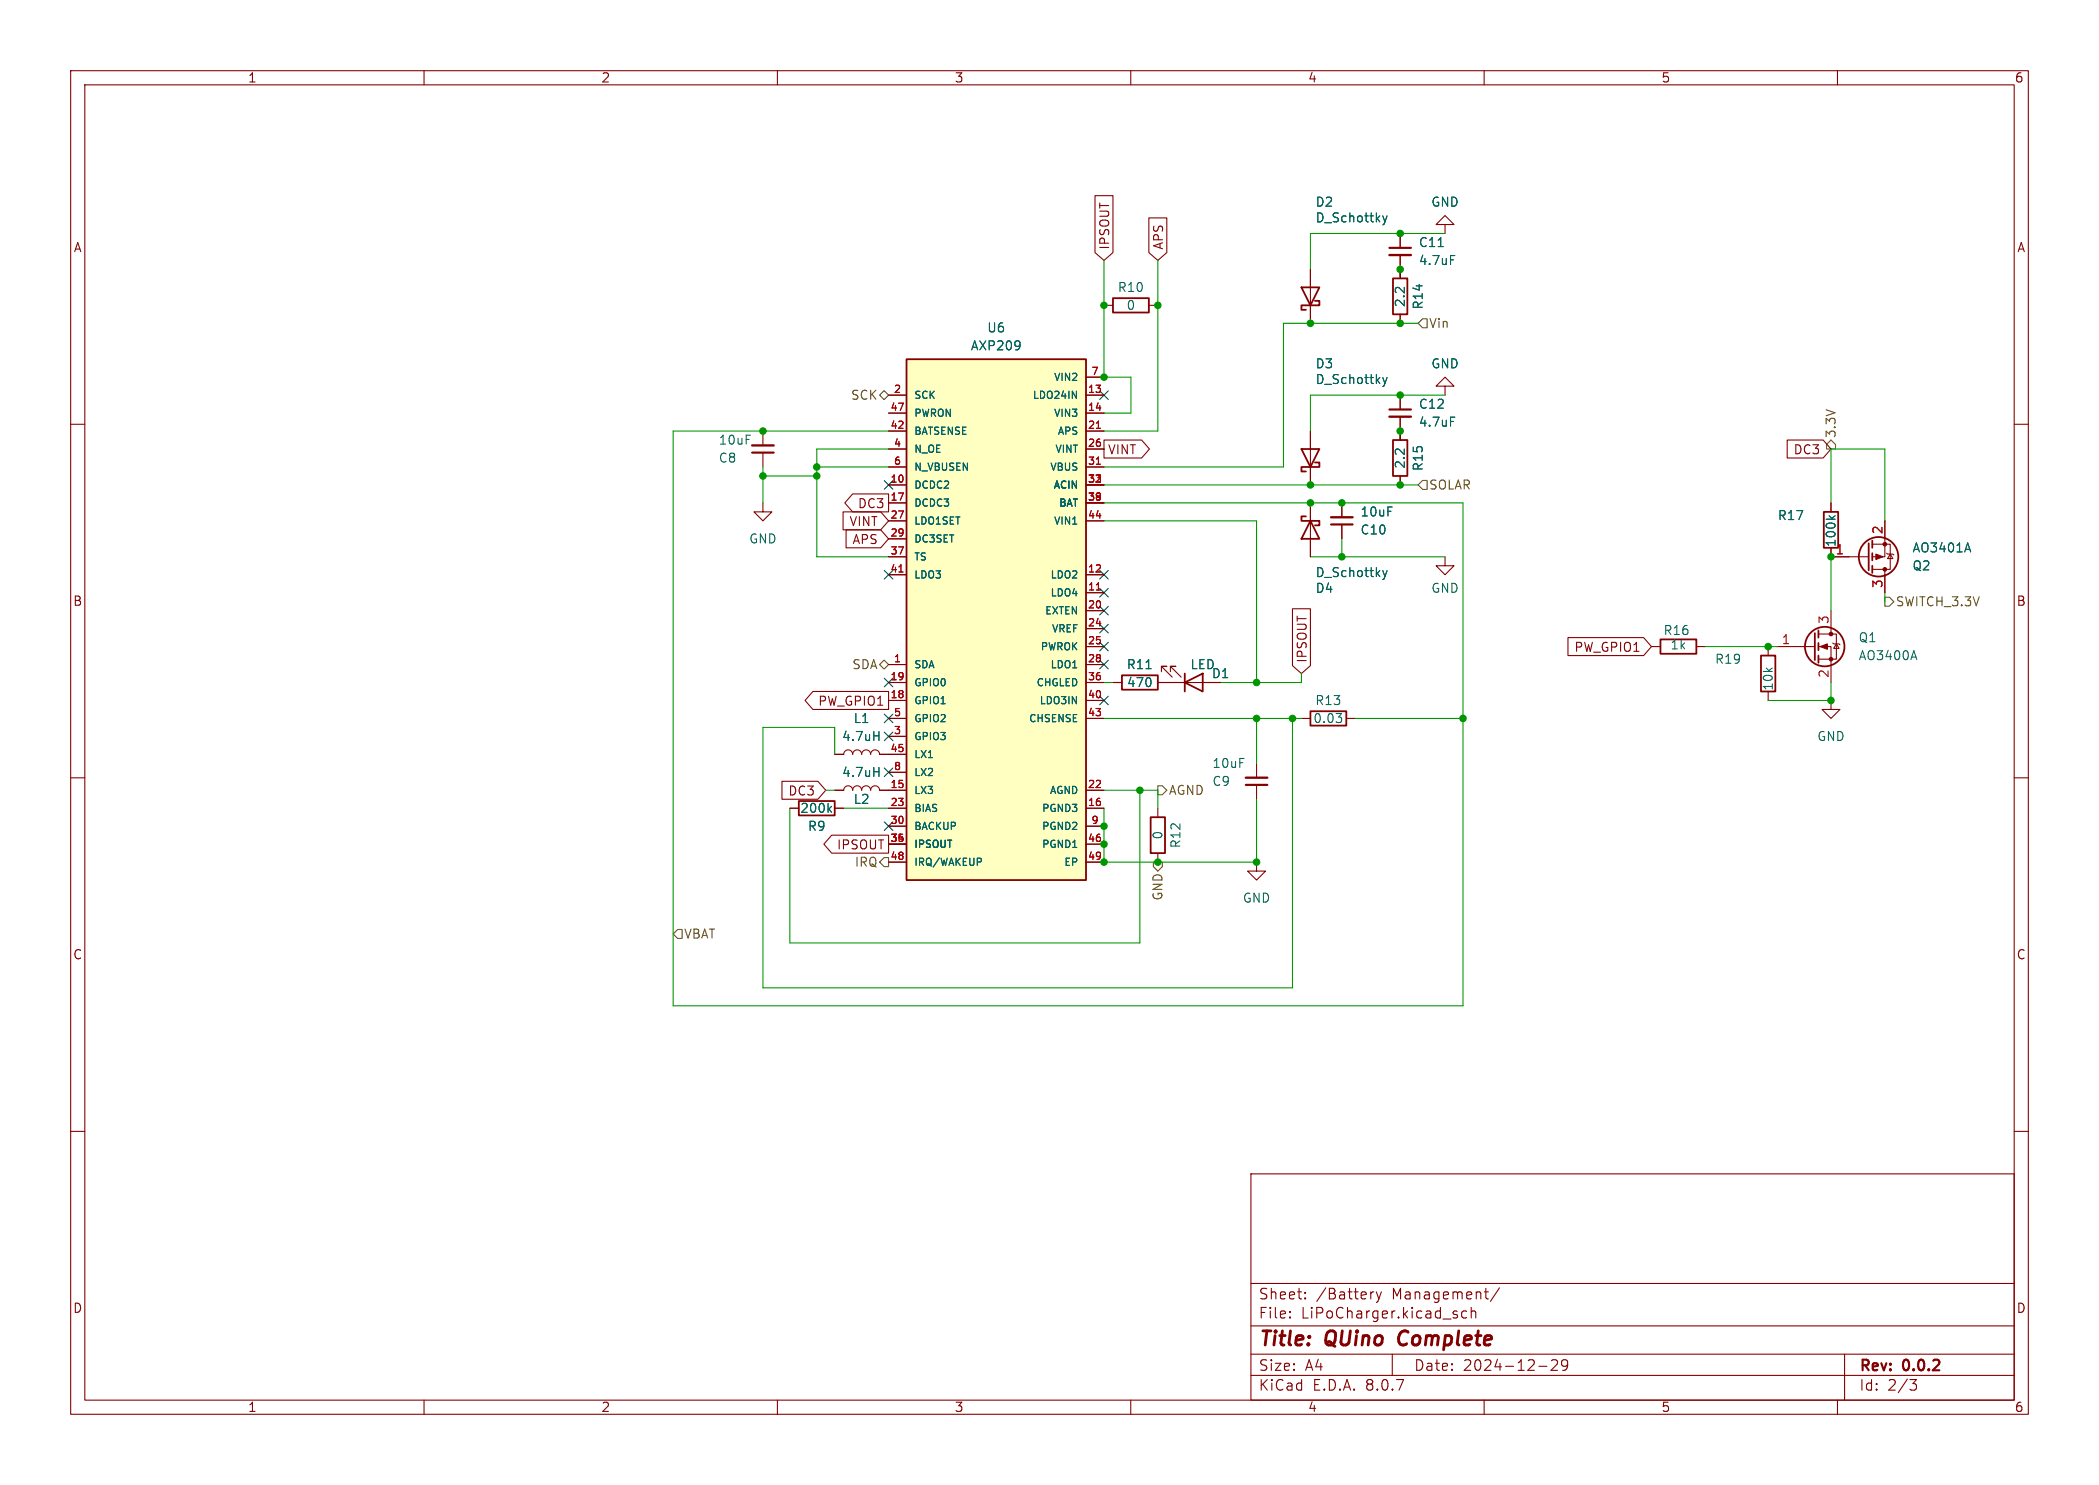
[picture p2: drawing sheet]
<svg xmlns="http://www.w3.org/2000/svg" width="297mm" height="210mm" viewBox="0 0 297 210" stroke-linecap="round" stroke-linejoin="round" font-family="sans-serif">
<g fill="none" stroke="#840000" stroke-width=".15">
<path d="M10 10h277v190h-277zM12 12h273v186h-273zM60 10v2M110 10v2M160 10v2M210 10v2M260 10v2M185.4 38.1v7.6M198.1 33v2.1M198.1 36.1v2M204.5 31.8h1.2l-1.2-1.3-1.3 1.3h1.3v1.2M198.1 55.9v2"/>
<path d="M198.1 58.9v3.3M204.5 54.6h1.2l-1.2-1.3-1.3 1.3h1.3v1.3M10 60h2M107.9 71.1v1.3h1.3l-1.3 1.3-1.2-1.3h1.2M185.4 71.1v7.6M189.9 71.1v2.1M189.9 74.2v2M198.1 67.3v1.3M204.5 78.7v1.3h-1.3l1.3 1.3 1.2-1.3h-1.2M259.1 71.1v1.3M259.1 77.5v1.2h5.3M264.9 77h2.6v3.5h-2.6"/>
<path d="M266.7 73.7v5h-1.8M267 78.2l.1 .2h.7l.2 .1M267.5 78.4l.3 .6h-.7zM285 60h2M157.5 96.5h1.2M163.8 96.5h8.9M164.3 95v-.8h.8h-.8l1.6 1.6M165.6 95v-.8h.8h-.8l1.5 1.6M251.5 91.4h5.3M257.3 91.4h1.8v5.1M257.3 89.7h2.5v3.5h-2.5M259.1 99.1v1.2h1.2l-1.2 1.3-1.3-1.3h1.3"/>
<path d="M259.1 86.4v3.3M259.3 90.9l.2 .2h.7l.1 .1M259.8 91.1l.4 .6h-.7zM266.7 80.5v3.3M10 110h2M163.8 114.3v1.3M184.1 101.6h1.3M190.5 101.6h1.3M285 110h2M163.8 120.7v1.2M177.8 121.9v1.3h1.3l-1.3 1.3-1.3-1.3h1.3M10 160h2"/>
<path d="M177 166h108v32h-108zM285 160h2M60 198v2M110 198v2M160 198v2M177 194.5h108M177 191.5h108M177 187.5h108M177 181.5h108M182.5 186.3h.1l-.1 .1M182.5 186.3v.1M182.5 185.5v.1"/>
<path d="M182.5 185.5h.1l-.1 .1M184.7 183.6v.1M184.7 183.6h-.1l.1 .1M184.7 182.8v.1M184.7 182.8h-.1l.1 .1M194.4 182.7l-.3 .1M194.7 182.7l.4 1M195.1 183.7l-.1 .4-.3 .1M195.5 182.7l-.4 1M197 191.5v3M207.5 185.5l-.4-.1-.3 .3v.4l.2 .2 .1 .1 .4-.1M208.2 185.5a.37 .37 0 0 1 .6 .1v.8"/>
<path d="M208.2 184.9v1.5M210 198v2M210 182.7h.6M210.5 183.7h.1M212.2 182.1l-1.3 2M217.7 193.2h1.2M219.5 192.4l.2-.1 .5 .1a.41 .41 0 0 1 .1 .5l-.8 .9h.9M221.8 192.9l-.3 .3h-.3l-.2-.3v-.3l.1-.2 .4-.1 .2 .1a.99 .99 0 0 1-.3 1.4h-.3M260 198v2M261 191.5v6.5M270.2 195.1h1l-.5 .6a.41 .41 0 0 1 .5 .3v.3l-.2 .2-.5 .1"/>
</g>
<path d="M198.2 188.5a1.27 1.27 0 0 0 0 1.6" fill="none" stroke="#840000" stroke-width=".4"/>
<g fill="none" stroke="#840000" stroke-width=".25">
<path d="M184.1 40.6h2.6l-1.3 2.6zM186.1 42.5h.6v.7h-2.6v.6h.7M184.8 73h-.7v.7h2.6v.6h-.6M185.4 73.7l1.3 2.5h-2.6zM197.1 62.2h2v5.1h-2zM258.1 72.4h2v5.1h-2zM264.4 76.8v3.8M264.9 76.5v1M264.9 78.2v1M158.7 95.5h5.1v2h-5.1zM167.6 96.5l2.6-1.2v2.5zM167.6 95.3v2.5"/>
<path d="M256.8 89.5v3.8M257.3 89.2v1M257.3 90.9v1M257.3 92.7v1M264.9 80v1M162.8 115.6h2v5.1h-2zM185.4 100.6h5.1v2h-5.1z"/>
<circle cx="265.8" cy="78.7" r="2.79"/>
<circle cx="258.2" cy="91.4" r="2.79"/>
</g>
<g fill="none" stroke="#006464" stroke-width=".15">
<path d="M195.7 30.5l.3 .9M196 31.4l-.2 .3-.1 .1M196.3 30.5l-.3 .9M203.5 34.9h.7M205.2 36.1h.7M205.2 59h.7M258.8 72.9l.5 .5M259.7 72.9l-.5 .4M278.4 76.8l.4 1.2M162.2 94.6h.7M195.7 80.7l.3 .8M196 81.5l-.2 .3-.1 .2"/>
<path d="M196.3 80.7l-.3 .8M270.8 92l.4 1.3M189 100.9h.8l-.4 .5M189.7 101.5l.1 .1v.3l-.1 .2"/>
</g>
<g fill="#840000" stroke="#840000" stroke-width=".15">
<path d="M257.6 91.4l1-.3v.7z"/>
<path d="M265.4 78.4l1 .3-1 .4z"/>
<circle cx="259.1" cy="93.2" r=".25"/>
<circle cx="259.1" cy="89.7" r=".25"/>
<circle cx="266.7" cy="77" r=".25"/>
<circle cx="266.7" cy="80.5" r=".25"/>
</g>
<path d="M196.6 36.1h3M196.6 58.9h3M188.3 73.2h3.1" fill="none" stroke="#840000" stroke-width=".33"/>
<path d="M196.6 35.1h3M196.6 57.9h3M188.3 74.2h3.1" fill="none" stroke="#840000" stroke-width=".3"/>
<path d="M128.3 50.8h25.4v73.7h-25.4z" fill="#ffffc2"/>
<path d="M197.1 39.4h2v5.1h-2zM128.3 50.8h25.4v73.7h-25.4zM157.5 42.2h5.1v2h-5.1zM184.1 63.5h2.6l-1.3 2.5zM186.1 65.4h.6v.6h-2.6v.7h.7M234.9 90.4h5.1v2.1h-5.1zM249.2 92.7h2v5.1h-2zM113 113.3h5.1v2h-5.1z" fill="none" stroke="#840000" stroke-width=".25"/>
<g fill="none" stroke="#840000" stroke-width=".15">
<path d="M154.9 27.7h2.6v8l-1.3 1.1-1.3-1.1zM162.6 30.8h2.5v4.9l-1.3 1.1-1.2-1.1zM185.4 38.1v2.5M198.1 33v2.1M198.1 36.1v3.3M125.7 55.9h2.6M125.7 58.4h2.6M153.7 55.9h2.5M153.7 58.4h2.5M153.7 53.3h2.5M156.2 43.2h1.3M162.6 43.2h1.2"/>
<path d="M185.4 43.2v2.5M198.1 44.5v1.2M198.1 55.9v2M198.1 58.9v3.3M107.9 61v2M107.9 64v2M119.3 72.4h5.3l1.1 1.3-1.1 1.2h-5.3zM119.7 74.9h4.9l1.1 1.3-1.1 1.3h-4.9zM120.6 69.8h5.1v2.6h-5.1l-1.1-1.3zM125.7 68.6h2.6M125.7 71.1h2.6M125.7 61h2.6"/>
<path d="M125.7 63.5h2.6M125.7 73.7h2.6M125.7 76.2h2.6M125.7 66h2.6M125.7 78.7h2.6M153.7 68.6h2.5M153.7 71.1h2.5M153.7 61h2.5M153.7 63.5h2.5M153.7 73.7h2.5M153.7 66h2.5M156.2 62.2h5.3l1.1 1.3-1.1 1.3h-5.3z"/>
<path d="M185.4 61v7.6M185.4 71.1v2.6M185.4 76.2v2.5M189.9 71.1v2.1M189.9 74.2v2M198.1 67.3v1.3M252.9 62.2h5.1l1.1 1.3-1.1 1.3h-5.1zM259.1 77.5v1.2h2.5M259.1 71.1v1.3M266.7 73.7v2.5M115 97.8h10.7v2.5h-10.7l-1.1-1.2zM125.7 94h2.6"/>
<path d="M125.7 81.3h2.6M125.7 99.1h2.6M125.7 96.5h2.6M153.7 94h2.5M153.7 83.8h2.5M153.7 81.3h2.5M153.7 99.1h2.5M153.7 96.5h2.5M153.7 86.4h2.5M153.7 88.9h2.5M153.7 91.4h2.5M157.5 96.5h1.2"/>
<path d="M163.8 96.5h3.8M170.2 96.5h2.5M182.9 86.1h2.5v8l-1.3 1.2-1.2-1.2zM221.9 90.2h10.7l1.1 1.2-1.1 1.3h-10.7zM233.7 91.4h1.2M240 91.4h1.3M250.2 91.4v1.3M250.2 97.8v1.3M266.7 81.3v2.5M110.6 110.5h5.1l1.1 1.3-1.1 1.2h-5.1zM111.8 114.3h1.2M117.7 118.1h8v2.6h-8l-1.1-1.3z"/>
<path d="M118.1 106.7h1.3a.64 .64 0 0 1 .6-.7 .64 .64 0 0 1 .6 .7 .64 .64 0 0 1 .7-.7 .64 .64 0 0 1 .6 .7 .64 .64 0 0 1 .7-.7 .64 .64 0 0 1 .6 .7 .64 .64 0 0 1 .6-.7 .64 .64 0 0 1 .7 .7h3.8M118.1 111.8h1.3a.64 .64 0 0 1 .6-.7 .64 .64 0 0 1 .6 .7 .64 .64 0 0 1 .7-.7 .64 .64 0 0 1 .6 .7 .64 .64 0 0 1 .7-.7 .64 .64 0 0 1 .6 .7 .64 .64 0 0 1 .6-.7 .64 .64 0 0 1 .7 .7h3.8M118.1 114.3h1.3M125.7 114.3h2.6M125.7 104.1h2.6M125.7 116.8h2.6M125.7 119.4h2.6M125.7 101.6h2.6M125.7 109.2h2.6M153.7 111.8h2.5M153.7 114.3h2.5M153.7 116.8h2.5"/>
<path d="M153.7 119.4h2.5M153.7 101.6h2.5M177.8 108v2M177.8 111v2M125.7 121.9h2.6M153.7 121.9h2.5"/>
</g>
<path d="M155.1 60.6h.6M155.1 65.7h.6M127.2 80.9h.6M155.1 83.4h.6" fill="none" stroke="#a90000" stroke-width=".15"/>
<g fill="none" stroke="#006464" stroke-width=".15">
<path d="M195.7 30.5l.3 .9M196 31.4l-.2 .3-.1 .1M196.3 30.5l-.3 .9M203.5 34.9h.7M205.2 36.1h.7M144.3 48.3v.9M144.3 48.7v.2M151.7 55.3l.6 1v-1M195.7 53.4l.3 .8M196 54.2l-.2 .3-.1 .2M196.3 53.4l-.3 .8M205.2 59h.7"/>
<path d="M258.8 72.9l.5 .5M259.7 72.9l-.5 .4M278.4 76.8l.4 1.2M162.2 94.6h.7M195.7 80.7l.3 .8M196 81.5l-.2 .3-.1 .2M196.3 80.7l-.3 .8M117.3 114.4l.4 .5M117.7 114l-.5 .5M123.6 104.1h.8M123.6 109.1h.8M124.4 103.4v1.3"/>
<path d="M124.4 108.5v1.3M138.7 121.4l.2 .2-.1 .2-.1 .1"/>
</g>
<path d="M106.4 63h3.1M176.3 110h3" fill="none" stroke="#840000" stroke-width=".33"/>
<path d="M106.4 64h3.1M176.3 111h3" fill="none" stroke="#840000" stroke-width=".3"/>
<path d="M124.5 55.9l.6-.7 .6 .7-.6 .6zM201.3 45.1h.6v1.3h-.6l-.6-.7zM201.3 67.9h.6v1.3h-.6l-.6-.6zM259.1 62.2l.6 .7v.6h-1.3v-.6zM124.5 94l.6-.7 .6 .7-.6 .6zM266.7 84.5h.6l.7 .6-.7 .6h-.6zM163.8 111.1h.7l.6 .7-.6 .6h-.7zM95.9 131.4h.6v1.3h-.6l-.7-.6zM125.1 121.3h.6v1.3h-.6l-.6-.7zM163.2 121.9h1.3v.7l-.7 .6-.6-.6z" fill="none" stroke="#725600" stroke-width=".15"/>
<g fill="none" stroke="#009600" stroke-width=".15">
<path d="M156.2 36.8v16.5h3.8v5.1h-3.8M163.8 36.8v24.2h-7.6M198.1 38.1v1.3M204.5 33h-19.1v5.1M200.7 45.7h-19.1v20.3h-25.4M204.5 55.9h-19.1v5.1M107.9 66v5.1M107.9 67.3h7.7M115.6 66h10.1M125.7 61h-30.5v81.2h111.8v-71.1h-50.8M125.7 63.5h-10.1v15.2h10.1M156.2 73.7h21.6v22.8"/>
<path d="M156.2 68.6h44.5M185.4 78.7h19.1M189.9 76.2v2.5M198.1 61v1.2M259.1 71.1v-7.6h7.6v10.2M259.1 78.7v7.7M156.2 96.5h1.3M184.1 95.3v1.2h-11.4M241.3 91.4h10.2M259.1 96.5v2.6h-8.9M266.7 83.8v1.3M116.8 111.8h1.3"/>
<path d="M119.4 114.3h6.3M156.2 111.8h7.6v2.5M156.2 101.6h27.9M161.3 111.8v21.6h-49.5v-19.1M177.8 113v8.9h-21.6v-7.6M177.8 101.6v6.4M182.9 101.6v38.1h-75v-36.8h10.2v3.8M191.8 101.6h15.2"/>
</g>
<g fill="none" stroke="#000084" stroke-width=".15">
<path d="M155.6 55.3l1.2 1.2M156.8 55.3l-1.2 1.2M125.1 68l1.2 1.2M126.3 68l-1.2 1.2M125.1 95.9l1.2 1.2M125.1 80.7l1.2 1.2M126.3 95.9l-1.2 1.2M126.3 80.7l-1.2 1.2M155.6 88.3l1.2 1.2M155.6 90.8l1.2 1.2M155.6 83.2l1.2 1.2M155.6 85.8l1.2 1.2"/>
<path d="M155.6 93.4l1.2 1.2M155.6 98.5l1.2 1.2M155.6 80.7l1.2 1.2M156.8 88.3l-1.2 1.2M156.8 90.8l-1.2 1.2M156.8 83.2l-1.2 1.2M156.8 85.8l-1.2 1.2M156.8 93.4l-1.2 1.2M156.8 98.5l-1.2 1.2M156.8 80.7l-1.2 1.2M125.1 116.2l1.2 1.2M125.1 108.6l1.2 1.2"/>
<path d="M125.1 103.5l1.2 1.2M125.1 101l1.2 1.2M126.3 116.2l-1.2 1.2M126.3 108.6l-1.2 1.2M126.3 103.5l-1.2 1.2M126.3 101l-1.2 1.2"/>
</g>
<g fill="#009600" stroke="#009600" stroke-width=".15">
<circle cx="189.9" cy="71.1" r=".46"/>
<circle cx="185.4" cy="71.1" r=".46"/>
<circle cx="185.4" cy="68.6" r=".46"/>
<circle cx="177.8" cy="121.9" r=".46"/>
<circle cx="177.8" cy="101.6" r=".46"/>
<circle cx="177.8" cy="96.5" r=".46"/>
<circle cx="182.9" cy="101.6" r=".46"/>
<circle cx="189.9" cy="78.7" r=".46"/>
<circle cx="207" cy="101.6" r=".46"/>
<circle cx="250.2" cy="91.4" r=".46"/>
<circle cx="259.1" cy="99.1" r=".46"/>
<circle cx="259.1" cy="78.7" r=".46"/>
<circle cx="156.2" cy="116.8" r=".46"/>
<circle cx="156.2" cy="121.9" r=".46"/>
<circle cx="156.2" cy="119.4" r=".46"/>
<circle cx="163.8" cy="121.9" r=".46"/>
<circle cx="161.3" cy="111.8" r=".46"/>
<circle cx="156.2" cy="53.3" r=".46"/>
<circle cx="115.6" cy="67.3" r=".46"/>
<circle cx="115.6" cy="66" r=".46"/>
<circle cx="107.9" cy="61" r=".46"/>
<circle cx="107.9" cy="67.3" r=".46"/>
<circle cx="156.2" cy="43.2" r=".46"/>
<circle cx="163.8" cy="43.2" r=".46"/>
<circle cx="198.1" cy="38.1" r=".46"/>
<circle cx="185.4" cy="45.7" r=".46"/>
<circle cx="198.1" cy="61" r=".46"/>
<circle cx="198.1" cy="55.9" r=".46"/>
<circle cx="198.1" cy="45.7" r=".46"/>
<circle cx="198.1" cy="33" r=".46"/>
<circle cx="198.1" cy="68.6" r=".46"/>
</g>
<g font-size="2.8" fill="#840000">
<text x="178" y="190.9">Title:</text>
<text x="187.7" y="190.9">QUino</text>
<text x="198.7" y="190.9">Complete</text>
</g>
<g font-size="2.1" fill="#840000">
<text x="178" y="184">Sheet:</text>
<text x="186.2" y="184">/Battery</text>
<text x="197" y="184">Management/</text>
<text x="178" y="186.7">File:</text>
<text x="184.1" y="186.7">LiPoCharger.kicad_sch</text>
<text x="178" y="196.9">KiCad</text>
<text x="178" y="194.1">Size:</text>
<text x="184.7" y="194.1">A4</text>
<text x="185.7" y="196.9">E.D.A.</text>
<text x="193.3" y="196.9">8.0.7</text>
<text x="200" y="194.1">Date:</text>
<text x="207" y="194.1">2024-12-29</text>
<text x="263" y="194.3">Rev:</text>
<text x="263" y="196.9">Id:</text>
<text x="267.1" y="196.9">2/3</text>
<text x="269.4" y="194.3">0.0.2</text>
</g>
<g font-size="1.8" fill="#840000">
<text x="35" y="11.9">1</text>
<text x="85" y="11.9">2</text>
<text x="135" y="11.9">3</text>
<text x="185" y="11.9">4</text>
<text x="235" y="11.9">5</text>
<text x="285" y="11.9">6</text>
<text x="10.3" y="35.9">A</text>
<text x="157.2" y="35.4" transform="rotate(-90 157.2 35.4)">IPSOUT</text>
<text x="164.8" y="35.4" transform="rotate(-90 164.8 35.4)">APS</text>
<text x="285.3" y="35.9">A</text>
<text x="156.7" y="64.5">VINT</text>
<text x="253.7" y="64.5">DC3</text>
<text x="120.1" y="74.6">VINT</text>
<text x="120.5" y="77.2">APS</text>
<text x="121.3" y="72.1">DC3</text>
<text x="10.3" y="85.9">B</text>
<text x="285.3" y="85.9">B</text>
<text x="185.1" y="93.8" transform="rotate(-90 185.1 93.8)">IPSOUT</text>
<text x="222.7" y="92.4">PW_GPIO1</text>
<text x="115.7" y="100">PW_GPIO1</text>
<text x="111.5" y="112.7">DC3</text>
<text x="118.3" y="120.3">IPSOUT</text>
<text x="10.3" y="135.9">C</text>
<text x="285.3" y="135.9">C</text>
<text x="10.3" y="185.9">D</text>
<text x="285.3" y="185.9">D</text>
<text x="35" y="199.9">1</text>
<text x="85" y="199.9">2</text>
<text x="135" y="199.9">3</text>
<text x="185" y="199.9">4</text>
<text x="235" y="199.9">5</text>
<text x="285" y="199.9">6</text>
</g>
<g font-size="1.8" fill="#006464">
<text x="186.1" y="29.4">D2</text>
<text x="202.4" y="29.4">GND</text>
<text x="186.1" y="31.7">D_Schottky</text>
<text x="200.7" y="35.2">C11</text>
<text x="158.1" y="41.5">R10</text>
<text x="200.7" y="37.7">4.7uF</text>
<text x="139.6" y="47.2">U6</text>
<text x="159.3" y="44">0</text>
<text x="199" y="43.5" transform="rotate(-90 199 43.5)">2.2</text>
<text x="201.5" y="43.9" transform="rotate(-90 201.5 43.9)">R14</text>
<text x="137.3" y="49.8">AXP209</text>
<text x="186.1" y="52.3">D3</text>
<text x="202.4" y="52.3">GND</text>
<text x="186.1" y="54.5">D_Schottky</text>
<text x="200.7" y="58">C12</text>
<text x="101.6" y="65.6">C8</text>
<text x="101.6" y="63.1">10uF</text>
<text x="200.7" y="60.6">4.7uF</text>
<text x="199" y="66.4" transform="rotate(-90 199 66.4)">2.2</text>
<text x="201.5" y="66.7" transform="rotate(-90 201.5 66.7)">R15</text>
<text x="105.9" y="77.1">GND</text>
<text x="192.4" y="75.8">C10</text>
<text x="192.4" y="73.3">10uF</text>
<text x="251.5" y="73.8">R17</text>
<text x="259.9" y="77.5" transform="rotate(-90 259.9 77.5)">100k</text>
<text x="186.1" y="81.8">D_Schottky</text>
<text x="270.5" y="78.3">AO3401A</text>
<text x="270.5" y="80.9">Q2</text>
<text x="186.1" y="84">D4</text>
<text x="202.4" y="84">GND</text>
<text x="159.3" y="94.8">R11</text>
<text x="168.4" y="94.8">LED</text>
<text x="235.3" y="90">R16</text>
<text x="236.3" y="92">1k</text>
<text x="242.6" y="94.1">R19</text>
<text x="262.9" y="93.6">AO3400A</text>
<text x="262.9" y="91">Q1</text>
<text x="159.4" y="97.4">470</text>
<text x="171.4" y="96.1">D1</text>
<text x="186" y="99.9">R13</text>
<text x="251.1" y="97.8" transform="rotate(-90 251.1 97.8)">10k</text>
<text x="119.1" y="105">4.7uH</text>
<text x="120.7" y="102.5">L1</text>
<text x="185.7" y="102.5">0.03</text>
<text x="257" y="105">GND</text>
<text x="119.1" y="110.1">4.7uH</text>
<text x="120.7" y="113.9">L2</text>
<text x="171.5" y="111.4">C9</text>
<text x="171.5" y="108.8">10uF</text>
<text x="113.1" y="115.2">200k</text>
<text x="114.2" y="117.7">R9</text>
<text x="164.7" y="118.8" transform="rotate(-90 164.7 118.8)">0</text>
<text x="167.2" y="120.1" transform="rotate(-90 167.2 120.1)">R12</text>
<text x="175.8" y="127.9">GND</text>
</g>
<g font-size="1.8" fill="#725600">
<text x="202.1" y="46.6">Vin</text>
<text x="120.3" y="56.7">SCK</text>
<text x="259.9" y="62" transform="rotate(-90 259.9 62)">3.3V</text>
<text x="202.1" y="69.4">SOLAR</text>
<text x="268.2" y="86">SWITCH_3.3V</text>
<text x="120.5" y="94.8">SDA</text>
<text x="165.3" y="112.6">AGND</text>
<text x="120.9" y="122.8">IRQ</text>
<text x="164.7" y="127.5" transform="rotate(-90 164.7 127.5)">GND</text>
<text x="96.7" y="132.9">VBAT</text>
</g>
<g font-size="1.8" fill="#a90000">
<text x="266.4" y="75.6" transform="rotate(-90 266.4 75.6)">2</text>
<text x="259.6" y="78.5">1</text>
<text x="266.4" y="83.3" transform="rotate(-90 266.4 83.3)">3</text>
<text x="258.8" y="88.3" transform="rotate(-90 258.8 88.3)">3</text>
<text x="252" y="91.2">1</text>
<text x="258.8" y="96" transform="rotate(-90 258.8 96)">2</text>
</g>
<g font-size="1.4" fill="#a90000">
<text x="154.3" y="53.1">7</text>
<text x="125.9" y="58.2">47</text>
<text x="126.4" y="55.6">2</text>
<text x="153.8" y="55.6">13</text>
<text x="153.8" y="58.2">14</text>
<text x="125.9" y="60.7">42</text>
<text x="126.4" y="63.2">4</text>
<text x="126.4" y="65.8">6</text>
<text x="153.8" y="60.7">21</text>
<text x="153.8" y="63.2">26</text>
<text x="153.8" y="65.8">31</text>
<text x="125.9" y="68.3">10</text>
<text x="125.9" y="70.9">17</text>
<text x="153.8" y="68.3">32</text>
<text x="153.8" y="70.9">38</text>
<text x="154.6" y="68.3">3</text>
<text x="154.6" y="70.9">9</text>
<text x="125.9" y="73.4">27</text>
<text x="125.9" y="75.9">29</text>
<text x="153.8" y="73.4">44</text>
<text x="125.9" y="78.5">37</text>
<text x="125.9" y="81">41</text>
<text x="153.8" y="83.6">11</text>
<text x="153.8" y="81">12</text>
<text x="153.8" y="86.1">20</text>
<text x="153.8" y="88.6">24</text>
<text x="126.4" y="93.7">1</text>
<text x="153.8" y="91.2">25</text>
<text x="153.8" y="93.7">28</text>
<text x="125.9" y="98.8">18</text>
<text x="125.9" y="96.3">19</text>
<text x="126.4" y="101.3">5</text>
<text x="153.8" y="96.3">36</text>
<text x="153.8" y="98.8">40</text>
<text x="153.8" y="101.3">43</text>
<text x="125.9" y="106.4">45</text>
<text x="126.4" y="103.9">3</text>
<text x="125.9" y="111.5">15</text>
<text x="126.4" y="109">8</text>
<text x="153.8" y="111.5">22</text>
<text x="125.9" y="114">23</text>
<text x="125.9" y="116.6">30</text>
<text x="125.9" y="119.1">34</text>
<text x="126.7" y="119.1">5</text>
<text x="153.8" y="114">16</text>
<text x="153.8" y="119.1">46</text>
<text x="154.3" y="116.6">9</text>
<text x="125.9" y="121.7">48</text>
<text x="153.8" y="121.7">49</text>
</g>
<g font-size="1.4" fill="#006464">
<text x="129.3" y="56.6">SCK</text>
<text x="129.3" y="59.2">PWRON</text>
<text x="146" y="56.6">LDO24IN</text>
<text x="149" y="59.2">VIN3</text>
<text x="149" y="54.1">VIN2</text>
<text x="129.3" y="64.2">N_OE</text>
<text x="129.3" y="61.7">BATSENSE</text>
<text x="149.2" y="64.2">VINT</text>
<text x="149.5" y="61.7">APS</text>
<text x="129.3" y="69.3">DCDC2</text>
<text x="129.3" y="71.9">DCDC3</text>
<text x="129.3" y="66.8">N_VBUSEN</text>
<text x="148.5" y="66.8">VBUS</text>
<text x="149" y="69.3">ACIN</text>
<text x="149.7" y="71.9">BAT</text>
<text x="129.3" y="74.4">LDO1SET</text>
<text x="129.3" y="76.9">DC3SET</text>
<text x="149" y="74.4">VIN1</text>
<text x="129.3" y="79.5">TS</text>
<text x="129.3" y="82">LDO3</text>
<text x="148.5" y="82">LDO2</text>
<text x="147.8" y="87.1">EXTEN</text>
<text x="148.5" y="84.6">LDO4</text>
<text x="148.7" y="89.6">VREF</text>
<text x="129.3" y="94.7">SDA</text>
<text x="147.1" y="92.2">PWROK</text>
<text x="148.5" y="94.7">LDO1</text>
<text x="129.3" y="99.8">GPIO1</text>
<text x="129.3" y="97.3">GPIO0</text>
<text x="146.5" y="97.3">CHGLED</text>
<text x="147" y="99.8">LDO3IN</text>
<text x="129.3" y="104.9">GPIO3</text>
<text x="129.3" y="107.4">LX1</text>
<text x="129.3" y="102.3">GPIO2</text>
<text x="145.5" y="102.3">CHSENSE</text>
<text x="129.3" y="112.5">LX3</text>
<text x="129.3" y="110">LX2</text>
<text x="148.4" y="112.5">AGND</text>
<text x="129.3" y="115">BIAS</text>
<text x="129.3" y="117.6">BACKUP</text>
<text x="147.3" y="115">PGND3</text>
<text x="147.3" y="117.6">PGND2</text>
<text x="129.3" y="120.1">IPSOUT</text>
<text x="129.3" y="122.7">IRQ/WAKEUP</text>
<text x="147.3" y="120.1">PGND1</text>
<text x="150.5" y="122.7">EP</text>
</g>
</svg>
